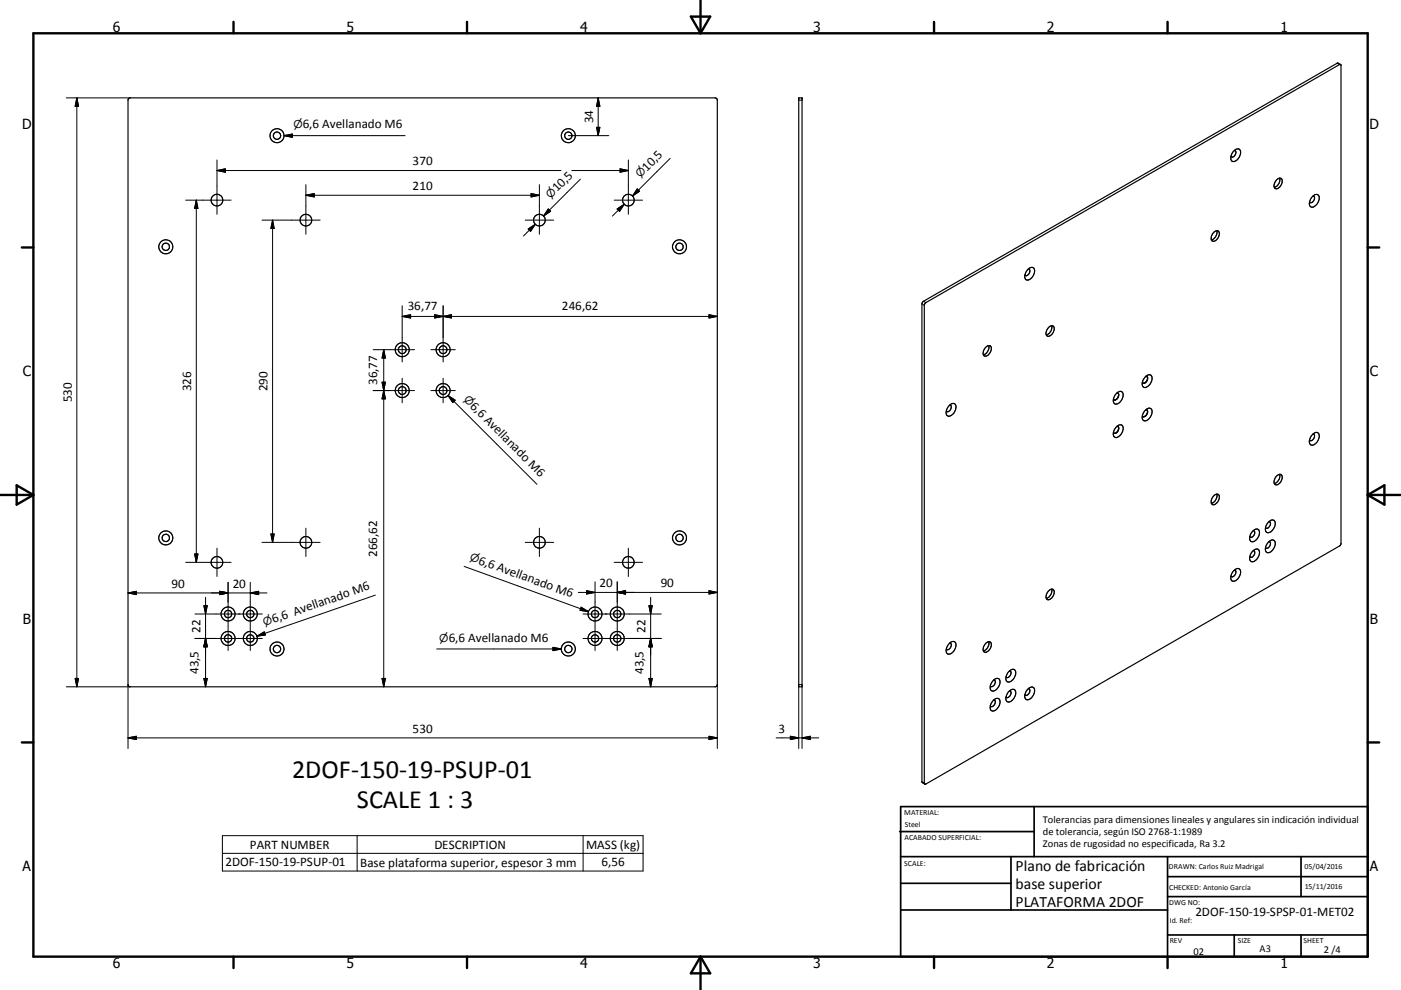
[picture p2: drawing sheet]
<svg xmlns="http://www.w3.org/2000/svg" width="420mm" height="297mm" viewBox="0 0 420 297" stroke-linecap="round" stroke-linejoin="round" font-family="sans-serif">
<g fill="none" stroke="#000" stroke-width=".36">
<path d="M401.9 19.4l-124.6 71.7-.2 .5v143.3l.2 .3M401.9 19.4v144.1l-124.6 71.7M401.9 19.4l-1-.4-124.3 71.7-.2 143.8 .9 .7M38.6 29.6l.4-.2h175.4l.5 .2 .2 .5-.1 175.6-.6 .4h-175.4l-.4-.2-.2-.5v-175.3zM239.5 29.4h1v176.7h-1zM369.9 45.3a1.14 1.14 0 0 1 1.7-.5 1.14 1.14 0 0 1 .2 1.7 2.07 2.07 0 0 1-2.5 1.8 2.52 2.52 0 0 1 .6-3zM370.1 45.2a1.09 1.09 0 0 1 .4 1.1 1.09 1.09 0 0 1-.9 .8l-.6-.2M382.9 53.9a.91 .91 0 0 1 1.3-.3 .91 .91 0 0 1 .1 1.3 1.6 1.6 0 0 1-2.1 1.5 2.26 2.26 0 0 1 .7-2.5zM383.7 53.4a2.41 2.41 0 0 1-1.6 2.8M393.5 59a1.06 1.06 0 0 1 1.1-.7 1.06 1.06 0 0 1 .9 .9 2.63 2.63 0 0 1-2.4 2.9 2.18 2.18 0 0 1 .4-3.1zM393.6 58.8a1.09 1.09 0 0 1 .5 1.2 1.09 1.09 0 0 1-1 .8l-.5-.2M364 69.6a.86 .86 0 0 1 .9-.4 .86 .86 0 0 1 .7 .7 2.12 2.12 0 0 1-2.2 2.4 1.96 1.96 0 0 1 .6-2.7z"/>
<path d="M364.8 69.2a2.42 2.42 0 0 1-1.6 2.8M308.2 80.9a1.14 1.14 0 0 1 1.6-.6 1.14 1.14 0 0 1 .3 1.7 2.06 2.06 0 0 1-2.6 1.9 2.35 2.35 0 0 1 .7-3zM308.3 80.7a1.05 1.05 0 0 1 .5 1.1 1.05 1.05 0 0 1-.8 .8l-.4 .1-.3-.2M314.5 98.1a.91 .91 0 0 1 1.3-.2 .91 .91 0 0 1 .2 1.3 1.86 1.86 0 0 1-2.1 1.6 1.93 1.93 0 0 1 .6-2.7zM315.3 97.7a2.42 2.42 0 0 1-1.6 2.8M295.4 104.3a.93 .93 0 0 1 1.2-.6 .93 .93 0 0 1 .6 1.1 1.94 1.94 0 0 1-2.1 2 1.88 1.88 0 0 1 .3-2.5zM296.4 103.7a2.45 2.45 0 0 1-1.6 2.8M333.8 119.7l.4 .3M334 119.9l.1 .1M334.5 119.9l-.3 .1M334.9 117.9l.5 .3M334.9 117.8a1.03 1.03 0 0 1 1.4-.3 1.03 1.03 0 0 1 .4 1.4 2.25 2.25 0 0 1-2.6 2.2 2.59 2.59 0 0 1 .8-3.3z"/>
<path d="M335.2 119l-.7 .9M335.3 119.1l-.8 .8M335.3 118.2v.6M335.4 118.8l-.1 .3M335.4 118.2v.6M342.5 114.7l.2 .3M343.4 113.1a1.1 1.1 0 0 1 1.4-.6 1.1 1.1 0 0 1 .6 1.5 2.45 2.45 0 0 1-2.5 2.2 2.15 2.15 0 0 1 .5-3.1zM343.5 114.7l-.8 .3M343.5 112.9l.5 .2M343.8 112.9l.1 .1M343.9 113v1.1M343.9 114.1l-.4 .6"/>
<path d="M344 113.1v.1M344 113.4v.2M284.6 121.7a1.09 1.09 0 0 1 1.4-.6 1.09 1.09 0 0 1 .6 1.5 2.4 2.4 0 0 1-2.4 2.2 2.16 2.16 0 0 1 .4-3.1zM284.7 121.5a1.07 1.07 0 0 1 .5 1.2 1.07 1.07 0 0 1-1 .8l-.5-.2M333.8 129.7l.5 .3M334.9 127.9l.3 .1M334.9 127.8a1.04 1.04 0 0 1 1.5-.2 1.04 1.04 0 0 1 .3 1.4 2.4 2.4 0 0 1-2.4 2.2 2.25 2.25 0 0 1 .6-3.4zM335.2 127.9l.1 .3M335.2 128l.2 .2M335.2 129.1l-.9 .9M335.3 129.1l-.4 .6-.6 .3M335.3 128.2v.6"/>
<path d="M335.4 128.2v.6M335.4 128.8l-.1 .3M342.5 124.7l.3 .3M342.7 125h.1M343.2 125h-.4M343.4 123.1a1.14 1.14 0 0 1 1.6-.5 1.14 1.14 0 0 1 .3 1.7 2.07 2.07 0 0 1-2.5 1.8 2.35 2.35 0 0 1 .6-3zM343.5 124.7l-.4 .2M343.5 124.7l-.3 .3M343.5 122.9l.5 .2M343.8 123l.1 .1M344 123.1v.8M344 123.8l-.5 .9"/>
<path d="M344 123.4v.4M344 123.9l-.5 .8M393.5 130.4a1.06 1.06 0 0 1 1.1-.7 1.06 1.06 0 0 1 .9 .9 2.62 2.62 0 0 1-2.4 2.9 2.18 2.18 0 0 1 .4-3.1zM393.6 130.2a1.09 1.09 0 0 1 .5 1.2 1.09 1.09 0 0 1-1 .8l-.5-.2M364 148.6a.86 .86 0 0 1 .9-.4 .86 .86 0 0 1 .7 .7 2.12 2.12 0 0 1-2.2 2.4 2 2 0 0 1 .6-2.7zM364.8 148.2a2.42 2.42 0 0 1-1.6 2.8M375.7 159.2a.97 .97 0 0 1 .5 1 .97 .97 0 0 1-.6 .8l-.6 .2-.3-.2M375.8 159.1a1.03 1.03 0 0 1 1.4-.3 1.03 1.03 0 0 1 .4 1.4 2.46 2.46 0 0 1-2.5 2.3 2.25 2.25 0 0 1 .7-3.4zM380.3 156.6a1.06 1.06 0 0 1 1.1-.6 1.06 1.06 0 0 1 .9 .9 2.62 2.62 0 0 1-2.4 2.9 2.18 2.18 0 0 1 .4-3.2zM380.4 156.5a1.09 1.09 0 0 1 .5 1.2 1.09 1.09 0 0 1-1 .8l-.5-.3M382.9 142.7a.91 .91 0 0 1 1.3-.3 .91 .91 0 0 1 .1 1.3 1.6 1.6 0 0 1-2.1 1.5 2.24 2.24 0 0 1 .7-2.5zM383.7 142.3a2.41 2.41 0 0 1-1.6 2.8"/>
<path d="M314.3 177.4a.92 .92 0 0 1 1-.7 .92 .92 0 0 1 .8 .9 2.08 2.08 0 0 1-2.2 2.2 1.88 1.88 0 0 1 .4-2.4zM315.3 176.7a2.43 2.43 0 0 1-1.6 2.8M369.9 171.2a1.14 1.14 0 0 1 1.7-.5 1.14 1.14 0 0 1 .2 1.7 2.07 2.07 0 0 1-2.5 1.8 2.53 2.53 0 0 1 .6-3zM370.1 171.1a1.11 1.11 0 0 1 .4 1.1 1.11 1.11 0 0 1-.9 .9l-.6-.3M375.7 165.2a.98 .98 0 0 1 .5 1 .98 .98 0 0 1-.6 .8l-.6 .2-.3-.2M375.8 165.1a1.03 1.03 0 0 1 1.4-.3 1.03 1.03 0 0 1 .4 1.4 2.46 2.46 0 0 1-2.5 2.3 2.25 2.25 0 0 1 .7-3.4zM380.3 162.6a1.06 1.06 0 0 1 1.1-.6 1.06 1.06 0 0 1 .9 .9 2.62 2.62 0 0 1-2.4 2.9 2.18 2.18 0 0 1 .4-3.2zM380.4 162.5a1.11 1.11 0 0 1 .5 1.2 1.11 1.11 0 0 1-1 .8l-.5-.2M284.6 193.1a1.09 1.09 0 0 1 1.4-.6 1.09 1.09 0 0 1 .6 1.5 2.41 2.41 0 0 1-2.4 2.2 2.16 2.16 0 0 1 .4-3.1zM284.7 192.9a1.08 1.08 0 0 1 .5 1.2 1.08 1.08 0 0 1-1 .8l-.5-.2M295.6 192.9a.86 .86 0 0 1 .9-.4 .86 .86 0 0 1 .7 .7 2.27 2.27 0 0 1-2 2.5 1.83 1.83 0 0 1 .4-2.8zM296.4 192.5a2.42 2.42 0 0 1-1.6 2.8"/>
<path d="M297.9 204a1.05 1.05 0 0 1 .5 1.1 1.05 1.05 0 0 1-.8 .8l-.3 .1-.4-.2M297.9 210a1.05 1.05 0 0 1 .5 1.1 1.05 1.05 0 0 1-.8 .8l-.3 .1-.4-.2M298 203.9a1.04 1.04 0 0 1 1.4-.3 1.04 1.04 0 0 1 .4 1.4 2.24 2.24 0 0 1-2.6 2.2 2.51 2.51 0 0 1 .8-3.3zM298 209.9a1.04 1.04 0 0 1 1.4-.3 1.04 1.04 0 0 1 .4 1.4 2.24 2.24 0 0 1-2.6 2.2 2.51 2.51 0 0 1 .8-3.3zM302.5 201.4a1.06 1.06 0 0 1 1.1-.6 1.06 1.06 0 0 1 .9 .9 2.63 2.63 0 0 1-2.4 2.9 2.16 2.16 0 0 1 .4-3.2zM302.5 207.4a1.06 1.06 0 0 1 1.1-.6 1.06 1.06 0 0 1 .9 .9 2.65 2.65 0 0 1-2.4 2.9 2.16 2.16 0 0 1 .4-3.2zM302.6 207.3a1.09 1.09 0 0 1 .5 1.2 1.09 1.09 0 0 1-1 .8l-.5-.2M302.6 201.3a1.09 1.09 0 0 1 .5 1.2 1.09 1.09 0 0 1-1 .8l-.5-.2M308.3 206.6a1.1 1.1 0 0 1 .4 1.2 1.1 1.1 0 0 1-.9 .8l-.5-.2M308.4 206.5a1.04 1.04 0 0 1 1.4-.3 1.04 1.04 0 0 1 .3 1.4 2.25 2.25 0 0 1-2.6 2.2 2.61 2.61 0 0 1 .9-3.3z"/>
<circle cx="83" cy="40.7" r="1.1"/>
<circle cx="83.1" cy="40.7" r="2.1"/>
<circle cx="170.4" cy="40.7" r="2.1"/>
<circle cx="170.4" cy="40.7" r="1.1"/>
<circle cx="49.7" cy="74" r="2.1"/>
<circle cx="49.7" cy="74" r="1.1"/>
<circle cx="65.1" cy="60" r="1.75"/>
<circle cx="91.7" cy="66" r="1.75"/>
<circle cx="161.7" cy="66" r="1.76"/>
<circle cx="188.4" cy="60" r="1.75"/>
<circle cx="203.7" cy="74" r="2.1"/>
<circle cx="203.7" cy="74" r="1.1"/>
<circle cx="120.6" cy="104.9" r="2.09"/>
<circle cx="120.6" cy="117.2" r="2.09"/>
<circle cx="120.6" cy="117.2" r="1.17"/>
<circle cx="120.6" cy="104.9" r="1.17"/>
<circle cx="132.8" cy="117.2" r="1.16"/>
<circle cx="132.8" cy="117.2" r="2.1"/>
<circle cx="132.8" cy="104.9" r="1.16"/>
<circle cx="132.8" cy="104.9" r="2.1"/>
<circle cx="49.7" cy="161.4" r="2.1"/>
<circle cx="49.7" cy="161.4" r="1.1"/>
<circle cx="65.1" cy="168.7" r="1.75"/>
<circle cx="91.7" cy="162.7" r="1.75"/>
<circle cx="161.7" cy="162.7" r="1.75"/>
<circle cx="188.4" cy="168.7" r="1.75"/>
<circle cx="203.7" cy="161.4" r="2.09"/>
<circle cx="203.7" cy="161.4" r="1.1"/>
<circle cx="68.4" cy="184.2" r="2.09"/>
<circle cx="68.4" cy="191.5" r="2.09"/>
<circle cx="68.4" cy="191.6" r="1.1"/>
<circle cx="68.4" cy="184.2" r="1.1"/>
<circle cx="75" cy="191.5" r="1.09"/>
<circle cx="75" cy="184.2" r="1.1"/>
<circle cx="75" cy="191.6" r="2.1"/>
<circle cx="75" cy="184.2" r="2.11"/>
<circle cx="83" cy="194.7" r="1.09"/>
<circle cx="83.1" cy="194.7" r="2.1"/>
<circle cx="170.4" cy="194.7" r="2.1"/>
<circle cx="170.4" cy="194.7" r="1.09"/>
<circle cx="178.4" cy="191.6" r="1.1"/>
<circle cx="178.4" cy="184.2" r="1.1"/>
<circle cx="178.4" cy="184.2" r="2.1"/>
<circle cx="178.4" cy="191.5" r="2.1"/>
<circle cx="185.1" cy="191.5" r="2.09"/>
<circle cx="185.1" cy="191.6" r="1.1"/>
<circle cx="185.1" cy="184.2" r="2.1"/>
<circle cx="185.1" cy="184.2" r="1.1"/>
</g>
<g fill="none" stroke="#000" stroke-width=".3">
<path d="M400.9 19l.7 .4M19.9 29.4h19.1M23 29.4v176.7M23 29.4l.5 2.5h-1zM178.9 38.2h.9l-.5 2.5zM179.3 29.4l.5 2.5h-.9zM179.3 29.4v11.3M239.5 30.1h1M65.1 51.2h103.1M65.1 51.2l2.4-.5v1zM65.1 48v16.3M85.1 40.7h36.3"/>
<path d="M85.1 40.7l2.5-.5v1zM91.7 58.6h70M91.7 58.6l2.5-.5v1zM91.7 55.4v14.9M159.2 58.1l2.5 .5-2.5 .5zM161.7 55.4v14.9M170.4 40.7h12.1M171.4 51.2h17M174 53.7l-11 11.1M185.9 50.7l2.5 .5-2.5 .5zM188.4 48v16.3M191.1 56.7l.6 .7-2.1 1.4z"/>
<path d="M200.9 47.5l-11.3 11.3M55.7 60h13.6M58.9 60v108.7M58.9 60l.4 2.5h-1zM78.5 66h17.5M81.7 66v96.7M81.7 66l.5 2.5h-1zM157.5 66h8.5M158.4 68.7l2.1-1.4-1.4 2.1zM160.5 67.3l-3.6 3.5M164.4 62.7l.7 .7-2.1 1.4zM164.7 63l-1.7 1.8"/>
<path d="M184.1 60h8.5M185 62.7l2.2-1.4-1.5 2.1zM187.2 61.3l-3.6 3.5M120.6 91.7v16.9M120.6 94.9h94.5M120.6 94.9l2.5-.5v1zM130.3 94.4l2.6 .5-2.6 .5zM132.9 91.7v16.9M132.9 94.9l2.4-.5v1zM212.6 94.4l2.5 .5-2.5 .5zM276.4 91.2l.7 .4M276.9 90.4l.7 .4"/>
<path d="M111.9 104.9h12.4M111.9 117.2h12.4M114.5 114.7h1.1l-1.1 5h1.1zM115 104.9v101.2M115 104.9l.6 2.5h-1.1zM120.6 113.5v7.3M129.2 104.9h7.3M129.2 117.2h7.3M132.9 113.5v7.3M134.3 118.6l26.7 26.7M134.3 118.6l2.2 1.5-.8 .7zM91.7 158.5v8.5"/>
<path d="M161.7 158.5v8.5M38.4 177.9l2.5-.5v1zM38.4 177.9h41.6M55.7 168.7h13.6M58.3 166.2h1l-.4 2.5zM61.6 179.2v26.9M65.1 164.5v8.5M65.9 177.4l2.5 .5-2.5 .5zM68.4 174.7v13.1M75 177.9l2.5-.5v1zM75 174.7v13.1M78.5 162.7h17.5"/>
<path d="M81.2 160.2h1l-.5 2.5zM112.5 178.5l-35.5 12.4M139.2 169.9l37.2 13.6M157.5 162.7h8.5M173.4 177.7h41.7M175.9 177.2l2.5 .5-2.5 .5zM178.4 174.6v13.2M184.1 168.7h8.5M185.1 174.6v13.2M185.1 177.7l2.4-.5v1zM188.4 164.5v8.5M195.1 179.2v26.9"/>
<path d="M212.6 177.2l2.5 .5-2.5 .5zM58.5 191.5h20.1M58.5 184.2h20.1M61.1 181.7h1l-.5 2.5zM61.6 191.5l.5 2.5h-1zM68.4 187.9v7.3M75 187.9v7.3M77 190.9l2.2-1.3 .4 .9zM130.9 194.7h37.4M165.8 194.2l2.5 .5-2.5 .5zM174.2 182.2l2.2 1.3-2.5-.4zM174.8 191.5h23.4"/>
<path d="M174.8 184.2h23.4M178.4 187.9v7.3M185.1 187.9v7.3M194.6 181.7h.9l-.4 2.5zM195.1 191.5l.4 2.5h-.9zM19.9 206.1h19.1M22.5 203.5h1l-.5 2.6zM38.4 205.4v19.1M61.1 203.5h1l-.5 2.6zM114.5 203.5h1.1l-.6 2.6zM194.6 203.5h.9l-.4 2.6zM215.1 205.4v19.1"/>
<path d="M239.5 205.4h1M239.5 206.1v18.4M240.5 206.1v18.4M38.4 221.4h176.7M38.4 221.4l2.5-.5v1zM212.6 220.9l2.5 .5-2.5 .5zM232.7 221.4h12.8M237 220.9l2.5 .5-2.5 .5zM240.5 221.4l2.4-.5v1zM276.4 234.5l.7 .4M66.7 250.7h126.1v10.6h-126.1zM66.7 256h126.1"/>
<path d="M107.1 250.7v10.6M174.8 250.7v10.6"/>
</g>
<g fill="none" stroke="#000" stroke-width=".71">
<path d="M10 10h400v277h-400zM70 6.6v3.4M140 6.6v3.4M207.1 5h5.8l-2.9 5zM210 0v10M280 6.6v3.4M350 6.6v3.4M6.6 74.2h3.4M410 74.2h3.5M0 148.5h10M5 145.6l5 2.9-5 2.9zM410 148.5h10.1"/>
<path d="M410 148.5l5.1-2.9v5.8zM6.6 222.7h3.4M410 222.7h3.5M70 287v3.4M140 287v3.4M210 287v10M210 287l2.9 5h-5.8zM280 287v3.4M350 287v3.4"/>
</g>
<g fill="none" stroke="#000" stroke-width=".51">
<path d="M269.7 249.5h40.3M270 242h140v45h-140zM270 257h140M303.1 257v16M310 242v15M350 257v30M390.1 257v12M270 265h33.1M270 273h80M350 269h60M350 263h60M350 280.5h60"/>
<path d="M370 280.5v6.5M390.1 280.5v6.5"/>
</g>
<g fill="#000" stroke="#000" stroke-width=".3">
<path d="M23 29.4l.5 2.5h-1zM178.9 38.2h.9l-.5 2.5zM179.3 29.4l.5 2.5h-.9zM65.1 51.2l2.4-.5v1zM85.1 40.7l2.5-.5v1zM91.7 58.6l2.5-.5v1zM159.2 58.1l2.5 .5-2.5 .5zM185.9 50.7l2.5 .5-2.5 .5zM191.1 56.7l.6 .7-2.1 1.4zM58.9 60l.4 2.5h-1zM81.7 66l.5 2.5h-1zM158.4 68.7l2.1-1.4-1.4 2.1z"/>
<path d="M164.4 62.7l.7 .7-2.1 1.4zM185 62.7l2.2-1.4-1.5 2.1zM120.6 94.9l2.5-.5v1zM130.3 94.4l2.6 .5-2.6 .5zM132.9 94.9l2.4-.5v1zM212.6 94.4l2.5 .5-2.5 .5zM114.5 114.7h1.1l-.6 2.5zM115 104.9l.6 2.5h-1.1zM115 117.2l.6 2.5h-1.1zM134.3 118.6l2.2 1.5-.8 .7zM38.4 177.9l2.5-.5v1zM58.3 166.2h1l-.4 2.5z"/>
<path d="M65.9 177.4l2.5 .5-2.5 .5zM75 177.9l2.5-.5v1zM81.2 160.2h1l-.5 2.5zM175.9 177.2l2.5 .5-2.5 .5zM185.1 177.7l2.4-.5v1zM212.6 177.2l2.5 .5-2.5 .5zM61.1 181.7h1l-.5 2.5zM61.6 191.5l.5 2.5h-1zM77 190.9l2.2-1.3 .4 .9zM165.8 194.2l2.5 .5-2.5 .5zM174.2 182.2l2.2 1.3-2.5-.4zM194.6 181.7h.9l-.4 2.5z"/>
<path d="M195.1 191.5l.4 2.5h-.9zM22.5 203.5h1l-.5 2.6zM61.1 203.5h1l-.5 2.6zM114.5 203.5h1.1l-.6 2.6zM194.6 203.5h.9l-.4 2.6zM38.4 221.4l2.5-.5v1zM212.6 220.9l2.5 .5-2.5 .5zM237 220.9l2.5 .5-2.5 .5zM240.5 221.4l2.4-.5v1z"/>
</g>
<g font-size="7.9">
<text x="87.5" y="233.4">2DOF-150-19-PSUP-01</text>
<text x="107" y="242.4">SCALE 1 : 3</text>
</g>
<g font-size="4.7">
<text x="304.5" y="261.2">Plano de fabricación</text>
<text x="304.5" y="266.6">base superior</text>
<text x="304.5" y="272">PLATAFORMA 2DOF</text>
</g>
<g font-size="4.2">
<text x="33.9" y="9.6">6</text>
<text x="103.9" y="9.6">5</text>
<text x="173.9" y="9.6">4</text>
<text x="243.8" y="9.6">3</text>
<text x="313.9" y="9.6">2</text>
<text x="383.9" y="9.6">1</text>
<text x="6.7" y="38.7">D</text>
<text x="410.5" y="38.7">D</text>
<text x="6.9" y="112.9">C</text>
<text x="410.7" y="112.9">C</text>
<text x="6.9" y="187.1">B</text>
<text x="410.7" y="187.1">B</text>
<text x="6.8" y="261.4">A</text>
<text x="410.7" y="261.4">A</text>
<text x="33.9" y="290.4">6</text>
<text x="103.9" y="290.4">5</text>
<text x="173.9" y="290.4">4</text>
<text x="243.8" y="290.4">3</text>
<text x="313.9" y="290.4">2</text>
<text x="383.9" y="290.4">1</text>
</g>
<g font-size="3.9">
<text x="90.8" y="38.5">6,6 Avellanado M6</text>
<text x="177.8" y="37" transform="rotate(-90 177.8 37)">34</text>
<text x="123.7" y="49.6">370</text>
<text x="194" y="51.5" transform="rotate(-45 194 51.5)">10,5</text>
<text x="123.7" y="57.1">210</text>
<text x="167" y="57.7" transform="rotate(-45 167 57.7)">10,5</text>
<text x="122.3" y="92.9">36,77</text>
<text x="168.5" y="92.9">246,62</text>
<text x="57.3" y="117.3" transform="rotate(-90 57.3 117.3)">326</text>
<text x="80.2" y="117.3" transform="rotate(-90 80.2 117.3)">290</text>
<text x="113" y="115.5" transform="rotate(-90 113 115.5)">36,77</text>
<text x="21.5" y="120.7" transform="rotate(-90 21.5 120.7)">530</text>
<text x="140.8" y="122.1" transform="rotate(45 140.8 122.1)">6,6 Avellanado M6</text>
<text x="113" y="167" transform="rotate(-90 113 167)">266,62</text>
<text x="143.3" y="169.2" transform="rotate(20 143.3 169.2)">6,6 Avellanado M6</text>
<text x="51.4" y="176.3">90</text>
<text x="69.8" y="176.3">20</text>
<text x="179.7" y="176.2">20</text>
<text x="198.1" y="176.2">90</text>
<text x="60.1" y="189.8" transform="rotate(-90 60.1 189.8)">22</text>
<text x="82" y="186.9" transform="rotate(-19 82 186.9)">6,6 Avellanado M6</text>
<text x="193.5" y="189.8" transform="rotate(-90 193.5 189.8)">22</text>
<text x="134.5" y="192.5">6,6 Avellanado M6</text>
<text x="59.5" y="202.3" transform="rotate(-90 59.5 202.3)">43,5</text>
<text x="193" y="202.3" transform="rotate(-90 193 202.3)">43,5</text>
<text x="123.7" y="219.8">530</text>
<text x="233.4" y="219.8">3</text>
<text x="74.9" y="254.6">PART NUMBER</text>
<text x="130.2" y="254.6">DESCRIPTION</text>
<text x="175.8" y="254.8">MASS (kg)</text>
<text x="67.6" y="259.9">2DOF-150-19-PSUP-01</text>
<text x="107.9" y="260">Base plataforma superior, espesor 3 mm</text>
<text x="180.3" y="259.9">6,56</text>
<text x="358.4" y="274.9">2DOF-150-19-SPSP-01-MET02</text>
</g>
<g font-size="3.3">
<text x="88" y="38.5">⌀</text>
<text x="191.9" y="53.4" transform="rotate(-45 191.9 53.4)">⌀</text>
<text x="165" y="59.7" transform="rotate(-45 165 59.7)">⌀</text>
<text x="138.9" y="120.1" transform="rotate(45 138.9 120.1)">⌀</text>
<text x="140.6" y="168.1" transform="rotate(20 140.6 168.1)">⌀</text>
<text x="79.3" y="187.8" transform="rotate(-19 79.3 187.8)">⌀</text>
<text x="131.7" y="192.5">⌀</text>
</g>
<g font-size="3.1">
<text x="312.7" y="246.8">Tolerancias para dimensiones lineales y angulares sin indicación individual</text>
<text x="312.7" y="250.4">de tolerancia, según ISO 2768-1:1989</text>
<text x="312.7" y="254">Zonas de rugosidad no especificada, Ra 3.2</text>
<text x="357.8" y="286.5">02</text>
<text x="377.6" y="285.6">A3</text>
<text x="396.9" y="285.9">2 /4</text>
</g>
<g font-size="2.4">
<text x="271.1" y="244.4">MATERIAL:</text>
<text x="271.2" y="252">ACABADO SUPERFICIAL:</text>
<text x="271.3" y="248">Steel</text>
<text x="271.1" y="259.7">SCALE:</text>
<text x="350.4" y="260.8">DRAWN: Carlos Ruiz Madrigal</text>
<text x="391.1" y="260.6">05/04/2016</text>
<text x="350.5" y="267">CHECKED: Antonio García</text>
<text x="391.2" y="266.7">15/11/2016</text>
<text x="350.5" y="271.4">DWG NO:</text>
<text x="350.7" y="276.9">Id. Ref:</text>
<text x="350.7" y="282.8">REV</text>
<text x="371.1" y="282.9">SIZE</text>
<text x="390.8" y="283">SHEET</text>
</g>
</svg>
